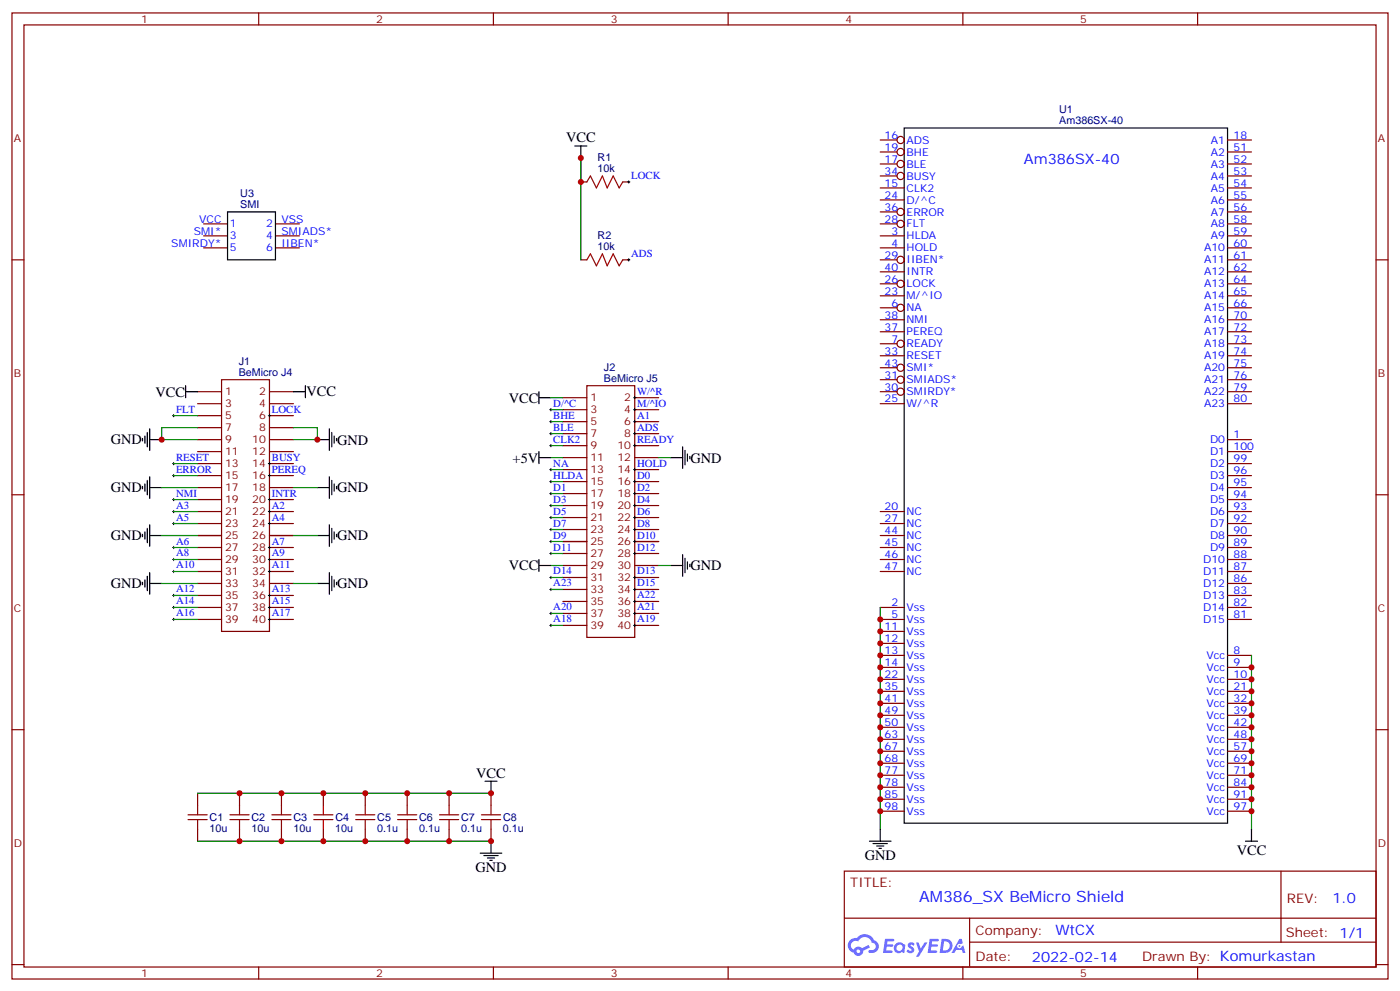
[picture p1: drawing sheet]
<svg xmlns="http://www.w3.org/2000/svg" width="412mm" height="292mm" viewBox="0 0 412 292" stroke-linecap="round" stroke-linejoin="round" font-family="sans-serif">
<g fill="none" stroke="#870000" stroke-width=".35">
<path d="M3.5 3.8h405.4v284.3h-405.4zM7.1 7.3h398.2v277.3h-398.2zM76.2 3.8v3.5M145.3 3.8v3.5M214.5 3.8v3.5M283.6 3.8v3.5M352.8 3.8v3.5M3.5 76.5h3.6M405.3 76.5h3.6M3.5 145.6h3.6M405.3 145.6h3.6M3.5 214.8h3.6"/>
<path d="M405.3 214.8h3.6M248.7 256.4h156.6v28.2h-156.6zM377.3 256.4v20.9M248.7 270.2h156.5M285.6 277.3h119.6M285.6 270.2v14.2M3.5 283.9h3.6M76.2 284.6v3.5M145.3 284.6v3.5M214.5 284.6v3.5M283.6 284.6v3.5M352.8 284.6v3.5"/>
<path d="M405.3 283.9h3.6"/>
</g>
<g fill="#5487ff">
<path d="M267.7 277.6a1.22 1.22 0 0 1 1.7 .2l-.4 .6a.47 .47 0 0 0-.3-.4 .47 .47 0 0 0-.5 .2l.1 .2a1.14 1.14 0 0 1 .8 1.8 1.14 1.14 0 0 1-1.9 0l-.2-.2 .5-.6 .7 .5a.29 .29 0 0 0 .3-.3 .29 .29 0 0 0-.2-.3 1.04 1.04 0 0 1-.6-1.7z"/>
<path d="M260.7 276.3h2.4l.3 .2-.2 .5-1.8 .1-.1 .8h1.5l.3 .4-.3 .4h-1.6l-.2 1.1h1.7l.2 .3-.2 .3-2.6 .1z"/>
<path d="M273.8 276.3h2.4l.3 .2-.1 .5-1.8 .1-.2 .8h1.6l.3 .4-.4 .4h-1.6l-.1 1.1h1.7l.2 .3-.2 .3-2.6 .1z"/>
<path d="M282.6 276.3h.7l.3 1.3-.6 .3a.69 .69 0 0 0-1 .3 .69 .69 0 0 0 .4 .9 .69 .69 0 0 0 .9-.6l.5-.2 .6 2.2h-.8l-.2-.9h-1.8l-.5 .9h-.8z"/>
<path d="M269.8 277.4h.8l.6 1.8 1.1-1.8h.9l-2.6 4.2h-.8l.9-1.5z"/>
<path d="M277.4 276.3l-.6 4.2h1.3a2.11 2.11 0 0 0 2.5-2.1 2.11 2.11 0 0 0-2.5-2.1zM278.1 277.1a1.39 1.39 0 0 1 1.7 1.4 1.39 1.39 0 0 1-1.8 1.3h-.3z"/>
<path d="M263.7 277.9a1.54 1.54 0 0 0-.1 2.2 1.54 1.54 0 0 0 2.2 .1l.6 .3 .3-2.3-.2-.3h-.4a1.49 1.49 0 0 0-2.4 0zM264 278.9a.94 .94 0 0 1 1.8 0 .94 .94 0 0 1-1.8 0z"/>
<path d="M250.4 276.7a2.18 2.18 0 0 0 1.1 3.7 1.44 1.44 0 0 0 1.6 .9 1.44 1.44 0 0 0 1.2-1.4l2-1.1-.5-.7-1.9 1a1.47 1.47 0 0 0-2.4 .4 1.39 1.39 0 0 1-.7-1.9 1.39 1.39 0 0 1 2-.5 2.12 2.12 0 0 1 2.2-1.3 2.12 2.12 0 0 1 1.9 1.7 1.14 1.14 0 0 1 1.1 1.4 1.14 1.14 0 0 1-1.7 .7 .43 .43 0 0 0-.5 .4 .43 .43 0 0 0 .4 .5 1.98 1.98 0 0 0 2.5-1.2 1.98 1.98 0 0 0-1.2-2.6 3.1 3.1 0 0 0-5.3-.6l-.9 .1zM252.3 280a.55 .55 0 0 1 1.1 0 .55 .55 0 0 1-1.1 0z"/>
<circle cx="282.6" cy="278.4" r=".26"/>
</g>
<path d="M266.3 37.7h95.3v204.6h-95.3z" fill="none" stroke="#000" stroke-width=".35"/>
<g fill="none" stroke="#870000" stroke-width=".35">
<path d="M259.3 41.2h4.9M259.3 44.7h4.9M259.3 48.3h4.9M259.3 51.8h4.9M259.3 55.3h7M259.3 58.8h7M361.6 41.2h7.1M361.6 44.7h7.1M361.6 48.3h7.1M361.6 51.8h7.1M361.6 55.3h7.1M361.6 58.8h7.1"/>
<path d="M259.3 62.4h4.9M259.3 65.9h4.9M259.3 69.4h7M259.3 73h7M259.3 76.5h4.9M361.6 62.4h7.1M361.6 65.9h7.1M361.6 69.4h7.1M361.6 73h7.1M361.6 76.5h7.1M259.3 80h7M259.3 83.5h4.9"/>
<path d="M259.3 87.1h7M259.3 90.6h4.9M259.3 94.1h7M259.3 97.6h7M361.6 80h7.1M361.6 83.5h7.1M361.6 87.1h7.1M361.6 90.6h7.1M361.6 94.1h7.1M361.6 97.6h7.1M259.3 101.2h4.9M259.3 104.7h7"/>
<path d="M259.3 108.2h4.9M259.3 111.8h4.9M259.3 115.3h4.9M259.3 118.8h7M361.6 101.2h7.1M361.6 104.7h7.1M361.6 108.2h7.1M361.6 111.8h7.1M361.6 115.3h7.1M361.6 118.8h7.1M361.6 129.4h7.1M361.6 132.9h7.1"/>
<path d="M361.6 136.5h7.1M361.6 140h7.1M259.3 150.6h7M259.3 154.1h7M259.3 157.6h7M361.6 143.5h7.1M361.6 147h7.1M361.6 150.6h7.1M361.6 154.1h7.1M361.6 157.6h7.1M259.3 161.1h7M259.3 164.7h7"/>
<path d="M259.3 168.2h7M259.3 178.8h7M361.6 161.1h7.1M361.6 164.7h7.1M361.6 168.2h7.1M361.6 171.7h7.1M361.6 175.3h7.1M361.6 178.8h7.1M259.3 182.3h7M259.3 192.9h7M259.3 196.4h7M259.3 200h7"/>
<path d="M259.3 185.8h7M259.3 189.4h7M361.6 182.3h7.1M361.6 192.9h7.1M361.6 196.4h7.1M361.6 200h7.1M259.3 203.5h7M259.3 207h7M259.3 210.5h7M259.3 214.1h7M259.3 217.6h7M361.6 203.5h7.1"/>
<path d="M361.6 207h7.1M361.6 210.5h7.1M361.6 214.1h7.1M361.6 217.6h7.1M259.3 221.1h7M259.3 224.6h7M259.3 228.2h7M259.3 231.7h7M259.3 235.2h7M259.3 238.8h7M361.6 221.1h7.1M361.6 224.6h7.1"/>
<path d="M361.6 228.2h7.1M361.6 231.7h7.1M361.6 235.2h7.1M361.6 238.8h7.1"/>
<circle cx="265.3" cy="48.3" r="1.06"/>
<circle cx="265.3" cy="41.2" r="1.06"/>
<circle cx="265.3" cy="44.7" r="1.06"/>
<circle cx="265.3" cy="51.8" r="1.06"/>
<circle cx="265.3" cy="76.5" r="1.06"/>
<circle cx="265.3" cy="65.9" r="1.06"/>
<circle cx="265.3" cy="62.4" r="1.06"/>
<circle cx="265.3" cy="83.5" r="1.06"/>
<circle cx="265.3" cy="90.6" r="1.06"/>
<circle cx="265.3" cy="115.3" r="1.06"/>
<circle cx="265.3" cy="111.8" r="1.06"/>
<circle cx="265.3" cy="108.2" r="1.06"/>
<circle cx="265.3" cy="101.2" r="1.06"/>
</g>
<path d="M65.3 111.8h14.1v74h-14.1z" fill="#fff" stroke="#800000" stroke-width=".35"/>
<g fill="none" stroke="#800000" stroke-width=".35">
<path d="M58.2 115.3h7.1M58.2 118.8h7.1M79.4 115.3h7M79.4 118.8h7M58.2 122.3h7.1M58.2 125.9h7.1M58.2 129.4h7.1M58.2 132.9h7.1M58.2 136.5h7.1M58.2 140h7.1M79.4 122.3h7M79.4 125.9h7"/>
<path d="M79.4 129.4h7M79.4 132.9h7M79.4 136.5h7M79.4 140h7M58.2 143.5h7.1M58.2 147h7.1M58.2 150.6h7.1M58.2 154.1h7.1M58.2 157.6h7.1M79.4 143.5h7M79.4 147h7M79.4 150.6h7"/>
<path d="M79.4 154.1h7M79.4 157.6h7M58.2 161.1h7.1M58.2 164.7h7.1M58.2 168.2h7.1M58.2 171.7h7.1M58.2 175.3h7.1M58.2 178.8h7.1M79.4 161.1h7M79.4 164.7h7M79.4 168.2h7M79.4 171.7h7"/>
<path d="M79.4 175.3h7M79.4 178.8h7M58.2 182.3h7.1M79.4 182.3h7"/>
</g>
<path d="M58.2 157.6h7.1M79.4 157.6h7" fill="none" stroke="#000" stroke-width=".35"/>
<path d="M172.9 113.5h14.1v74.1h-14.1z" fill="#fff" stroke="#800000" stroke-width=".35"/>
<g fill="none" stroke="#800000" stroke-width=".35">
<path d="M165.8 117.1h7.1M187 117.1h7M165.8 120.6h7.1M165.8 124.1h7.1M165.8 127.6h7.1M165.8 131.2h7.1M165.8 134.7h7.1M165.8 138.2h7.1M187 120.6h7M187 124.1h7M187 127.6h7M187 131.2h7"/>
<path d="M187 134.7h7M187 138.2h7M165.8 141.7h7.1M165.8 145.3h7.1M165.8 148.8h7.1M165.8 152.3h7.1M165.8 155.9h7.1M165.8 159.4h7.1M187 141.7h7M187 145.3h7M187 148.8h7M187 152.3h7"/>
<path d="M187 155.9h7M187 159.4h7M165.8 162.9h7.1M165.8 166.4h7.1M165.8 170h7.1M165.8 173.5h7.1M165.8 177h7.1M187 162.9h7M187 166.4h7M187 170h7M187 173.5h7M187 177h7"/>
<path d="M165.8 180.6h7.1M165.8 184.1h7.1M187 180.6h7M187 184.1h7"/>
</g>
<g fill="none" stroke="#000" stroke-width=".35">
<path d="M169.3 43h3.6M171.1 43v3.5M67 62.4h14.1v14.1h-14.1zM54.7 115.3h3.5M54.7 113.5v3.6M86.4 115.3h3.6M90 113.5v3.6M158.7 115.3v3.5M158.7 117.1h3.6M42 129v.8M42.7 128.3v2.2M43.4 127.3v4.2"/>
<path d="M44.1 129.4h3.5M44.1 126.2v6.4M93.5 129.4h3.5M97 126.2v6.4M97.7 127.3v4.2M98.4 128.3v2.2M99.1 129v.8M158.7 134.7h3.6M158.7 132.9v3.6M197.6 134.7h3.5M201.1 131.5v6.4M201.8 132.6v4.2"/>
<path d="M202.5 133.6v2.1M203.2 134.3v.7M42 143.2v.7M42 157.3v.7M42.7 142.5v2.1M42.7 156.6v2.1M43.4 141.4v4.2M43.4 155.5v4.2M44.1 143.5h3.5M44.1 157.6h3.5M44.1 140.3v6.4M44.1 154.4v6.4"/>
<path d="M93.5 143.5h3.5M93.5 157.6h3.5M97 140.3v6.4M97 154.4v6.4M97.7 141.4v4.2M97.7 155.5v4.2M98.4 142.5v2.1M98.4 156.6v2.1M99.1 143.2v.7M99.1 157.3v.7M165.8 159.4h7.1M187 159.4h7"/>
<path d="M42 171.4v.7M42.7 170.7v2.1M43.4 169.6v4.2M44.1 171.7h3.5M44.1 168.6v6.3M93.5 171.7h3.5M97 168.6v6.3M97.7 169.6v4.2M98.4 170.7v2.1M99.1 171.4v.7M158.7 164.7v3.5M158.7 166.4h3.6"/>
<path d="M197.6 166.4h3.5M201.1 163.3v6.3M201.8 164.3v4.3M202.5 165.4v2.1M203.2 166.1v.7M142.9 229.9h3.5M144.6 229.9v3.6M141.5 251.1h6.3M142.5 251.8h4.3M143.6 252.5h2.1M144.3 253.2h.7M144.6 247.6v3.5"/>
<path d="M256.1 247.6h6.4M257.2 248.3h4.2M258.2 249h2.1M258.9 249.7h.7M259.3 244.1v3.5M366.9 247.6h3.5M368.7 244.1v3.5"/>
</g>
<g fill="none" stroke="#000" stroke-width=".29">
<path d="M184.9 53.6h.7M185.2 53.2v.7M184.9 76.5h.7M185.2 76.1v.7M186.6 117.1h.7M187 116.7v.7M50.8 136.5h.7M50.8 122.3h.7M50.8 140h.7M51.2 122v.7M51.2 136.1v.7M51.2 139.6v.7"/>
<path d="M79 136.5h.7M79 122.3h.7M79 140h.7M79.4 122v.7M79.4 136.1v.7M79.4 139.6v.7M161.9 120.6h.7M161.9 124.1h.7M161.9 127.6h.7M161.9 131.2h.7M161.9 138.2h.7M162.3 120.2v.7"/>
<path d="M162.3 123.8v.7M162.3 127.3v.7M162.3 130.8v.7M162.3 137.9v.7M186.6 120.6h.7M186.6 124.1h.7M186.6 127.6h.7M186.6 131.2h.7M186.6 138.2h.7M187 120.2v.7M187 123.8v.7M187 127.3v.7"/>
<path d="M187 130.8v.7M187 137.9v.7M50.8 147h.7M50.8 150.6h.7M50.8 154.1h.7M51.2 146.7v.7M51.2 150.2v.7M51.2 153.7v.7M79 147h.7M79 150.6h.7M79 154.1h.7M79.4 146.7v.7"/>
<path d="M79.4 150.2v.7M79.4 153.7v.7M161.9 141.7h.7M161.9 145.3h.7M161.9 148.8h.7M161.9 152.3h.7M161.9 155.9h.7M161.9 159.4h.7M162.3 141.4v.7M162.3 144.9v.7M162.3 148.4v.8M162.3 152v.7"/>
<path d="M162.3 155.5v.7M162.3 159v.7M186.6 141.7h.7M186.6 145.3h.7M186.6 148.8h.7M186.6 152.3h.7M186.6 155.9h.7M186.6 159.4h.7M187 141.4v.7M187 144.9v.7M187 148.4v.8M187 152v.7"/>
<path d="M187 155.5v.7M187 159v.7M50.8 161.1h.7M50.8 164.7h.7M50.8 168.2h.7M50.8 175.3h.7M50.8 178.8h.7M51.2 160.8v.7M51.2 164.3v.7M51.2 167.9v.7M51.2 174.9v.7M51.2 178.4v.7"/>
<path d="M79 161.1h.7M79 164.7h.7M79 168.2h.7M79 175.3h.7M79 178.8h.7M79.4 160.8v.7M79.4 164.3v.7M79.4 167.9v.7M79.4 174.9v.7M79.4 178.4v.7M161.9 162.9h.7M161.9 170h.7"/>
<path d="M161.9 173.5h.7M162.3 162.6v.7M162.3 169.6v.7M162.3 173.1v.7M186.6 162.9h.7M186.6 170h.7M186.6 173.5h.7M186.6 177h.7M187 162.6v.7M187 169.6v.7M187 173.1v.7M187 176.7v.7"/>
<path d="M50.8 182.3h.7M51.2 182v.7M79 182.3h.7M79.4 182v.7M161.9 180.6h.7M161.9 184.1h.7M162.3 180.2v.7M162.3 183.7v.7M186.6 180.6h.7M186.6 184.1h.7M187 180.2v.7M187 183.7v.7"/>
</g>
<g fill="none" stroke="#008700" stroke-width=".35">
<path d="M171.1 46.5v30M162.3 117.1h3.5M51.2 122.3h7M51.2 136.5h7M51.2 140h7M58.2 125.9h-10.6v3.5h10.6M86.4 125.9h7.1v3.5h-7.1M162.3 134.7h3.5M162.3 120.6h3.5M162.3 124.1h3.5M162.3 127.6h3.5M162.3 131.2h3.5"/>
<path d="M162.3 138.2h3.5M194 134.7h3.6M47.6 157.6h10.6M47.6 143.5h10.6M51.2 147h7M51.2 150.6h7M51.2 154.1h7M86.4 157.6h7.1M86.4 143.5h7.1M162.3 141.7h3.5M162.3 145.3h3.5M162.3 148.8h3.5"/>
<path d="M162.3 152.3h3.5M162.3 155.9h3.5M162.3 159.4h3.5M47.6 171.7h10.6M51.2 161.1h7M51.2 164.7h7M51.2 168.2h7M51.2 175.3h7M51.2 178.8h7M86.4 171.7h7.1M162.3 166.4h3.5M162.3 162.9h3.5"/>
<path d="M162.3 170h3.5M162.3 173.5h3.5M194 166.4h3.6M259.3 178.8v65.3M51.2 182.3h7M162.3 180.6h3.5M162.3 184.1h3.5M368.7 192.9v51.2M58.2 233.5h86.4M58.2 247.6h86.4"/>
</g>
<g fill="none" stroke="#a10000" stroke-width=".35">
<path d="M172.9 53.6l1-1.8 1.8 3.5 1.7-3.5 1.5 3.5 1.7-3.5 1.8 3.5 1-1.7M172.9 76.5l1-1.8 1.8 3.5 1.7-3.5 1.5 3.5 1.7-3.5 1.8 3.5 1-1.7M55.4 239.8h5.6M58.2 237v2.8M67.7 239.8h5.7M70.6 237v2.8M80.1 239.8h5.6M82.9 237v2.8M92.4 239.8h5.7M95.2 237v2.8M104.8 239.8h5.6M107.6 237v2.8"/>
<path d="M117.1 239.8h5.7M119.9 237v2.8M129.5 239.8h5.6M132.3 237v2.8M141.8 239.8h5.7M144.6 237v2.8M55.4 241.2h5.6M58.2 241.2v2.9M67.7 241.2h5.7M70.6 241.2v2.9M80.1 241.2h5.6M82.9 241.2v2.9"/>
<path d="M92.4 241.2h5.7M95.2 241.2v2.9M104.8 241.2h5.6M107.6 241.2v2.9M117.1 241.2h5.7M119.9 241.2v2.9M129.5 241.2h5.6M132.3 241.2v2.9M141.8 241.2h5.7M144.6 241.2v2.9"/>
</g>
<g fill="none" stroke="#870000" stroke-width=".35">
<path d="M171.1 53.6h1.8M183.4 53.6h1.8M60 65.9h7M60 69.4h7M60 73h7M81.1 65.9h7.1M81.1 69.4h7.1M81.1 73h7.1M171.1 76.5h1.8M183.4 76.5h1.8M58.2 233.5v3.5M70.6 233.5v3.5"/>
<path d="M82.9 233.5v3.5M95.2 233.5v3.5M107.6 233.5v3.5M119.9 233.5v3.5M132.3 233.5v3.5M144.6 233.5v3.5M58.2 244.1v3.5M70.6 244.1v3.5M82.9 244.1v3.5M95.2 244.1v3.5M107.6 244.1v3.5M119.9 244.1v3.5"/>
<path d="M132.3 244.1v3.5M144.6 244.1v3.5"/>
</g>
<g fill="#c00">
<circle cx="47.6" cy="129.4" r=".88"/>
<circle cx="93.5" cy="129.4" r=".88"/>
<circle cx="259.3" cy="182.3" r=".88"/>
<circle cx="259.3" cy="185.8" r=".88"/>
<circle cx="259.3" cy="189.4" r=".88"/>
<circle cx="259.3" cy="192.9" r=".88"/>
<circle cx="259.3" cy="196.4" r=".88"/>
<circle cx="259.3" cy="200" r=".88"/>
<circle cx="259.3" cy="203.5" r=".88"/>
<circle cx="259.3" cy="207" r=".88"/>
<circle cx="259.3" cy="210.5" r=".88"/>
<circle cx="259.3" cy="214.1" r=".88"/>
<circle cx="259.3" cy="217.6" r=".88"/>
<circle cx="259.3" cy="221.1" r=".88"/>
<circle cx="259.3" cy="224.6" r=".88"/>
<circle cx="259.3" cy="228.2" r=".88"/>
<circle cx="259.3" cy="231.7" r=".88"/>
<circle cx="259.3" cy="235.2" r=".88"/>
<circle cx="259.3" cy="238.8" r=".88"/>
<circle cx="368.7" cy="196.4" r=".88"/>
<circle cx="368.7" cy="200" r=".88"/>
<circle cx="368.7" cy="203.5" r=".88"/>
<circle cx="368.7" cy="207" r=".88"/>
<circle cx="368.7" cy="210.5" r=".88"/>
<circle cx="368.7" cy="214.1" r=".88"/>
<circle cx="368.7" cy="217.6" r=".88"/>
<circle cx="368.7" cy="221.1" r=".88"/>
<circle cx="368.7" cy="224.6" r=".88"/>
<circle cx="368.7" cy="228.2" r=".88"/>
<circle cx="368.7" cy="231.7" r=".88"/>
<circle cx="368.7" cy="235.2" r=".88"/>
<circle cx="368.7" cy="238.8" r=".88"/>
<circle cx="70.6" cy="233.5" r=".88"/>
<circle cx="82.9" cy="233.5" r=".88"/>
<circle cx="95.3" cy="233.5" r=".88"/>
<circle cx="107.6" cy="233.5" r=".88"/>
<circle cx="119.9" cy="233.5" r=".88"/>
<circle cx="132.3" cy="233.5" r=".88"/>
<circle cx="70.6" cy="247.6" r=".88"/>
<circle cx="82.9" cy="247.6" r=".88"/>
<circle cx="95.3" cy="247.6" r=".88"/>
<circle cx="107.6" cy="247.6" r=".88"/>
<circle cx="119.9" cy="247.6" r=".88"/>
<circle cx="132.3" cy="247.6" r=".88"/>
<circle cx="144.6" cy="233.5" r=".88"/>
<circle cx="144.6" cy="247.6" r=".88"/>
<circle cx="171.1" cy="53.6" r=".88"/>
<circle cx="171.1" cy="46.5" r=".88"/>
</g>
<text font-size="4.6" fill="#00f" x="270.8" y="265.4">AM386_SX BeMicro Shield</text>
<g font-size="4.2">
<text x="166.7" y="41.9">VCC</text>
<text x="45.8" y="116.7">VCC</text>
<text x="90.3" y="116.7">VCC</text>
<text x="149.9" y="118.5">VCC</text>
<text x="32.6" y="130.8">GND</text>
<text x="99.3" y="130.8">GND</text>
<text x="151" y="136.1">+5V</text>
<text x="203.4" y="136.1">GND</text>
<text x="32.6" y="144.9">GND</text>
<text x="99.3" y="145">GND</text>
<text x="32.6" y="159">GND</text>
<text x="99.3" y="159.1">GND</text>
<text x="149.9" y="167.9">VCC</text>
<text x="203.4" y="167.9">GND</text>
<text x="32.6" y="173.1">GND</text>
<text x="99.3" y="173.2">GND</text>
<text x="140.3" y="228.8">VCC</text>
<text x="364.3" y="251.5">VCC</text>
<text x="140.1" y="256.8">GND</text>
<text x="254.7" y="253.2">GND</text>
</g>
<g font-size="4.2" fill="#00f">
<text x="301.6" y="48.3">Am386SX-40</text>
<text x="392.5" y="265.7">1.0</text>
<text x="310.9" y="275.2">WtCX</text>
<text x="304" y="283">2022-02-14</text>
</g>
<g font-size="3.9" fill="#800">
<text x="250.5" y="261">TITLE:</text>
<text x="379.1" y="265.7">REV:</text>
<text x="287.4" y="275.2">Company:</text>
<text x="378.7" y="275.8">Sheet: 1/1</text>
<text x="287.4" y="282.9">Date:</text>
<text x="336.4" y="282.9">Drawn By: Komurkastan</text>
</g>
<g font-size="3.2" fill="#800">
<text x="41.6" y="6.8">1</text>
<text x="110.8" y="6.8">2</text>
<text x="179.9" y="6.8">3</text>
<text x="249.1" y="6.8">4</text>
<text x="318.2" y="6.8">5</text>
<text x="4.1" y="41.9">A</text>
<text x="405.9" y="41.9">A</text>
<text x="4.1" y="111.1">B</text>
<text x="405.9" y="111.1">B</text>
<text x="4.1" y="180.2">C</text>
<text x="405.9" y="180.2">C</text>
<text x="4.1" y="249.3">D</text>
<text x="405.9" y="249.3">D</text>
<text x="41.6" y="287.6">1</text>
<text x="110.8" y="287.6">2</text>
<text x="179.9" y="287.6">3</text>
<text x="249.1" y="287.6">4</text>
<text x="318.2" y="287.6">5</text>
</g>
<g font-size="3.2" fill="#000080">
<text x="312" y="33.3">U1</text>
<text x="312" y="36.5">Am386SX-40</text>
<text x="176.1" y="47.5">R1</text>
<text x="176" y="50.7">10k</text>
<text x="70.8" y="58">U3</text>
<text x="70.8" y="61.2">SMI</text>
<text x="176.1" y="70.4">R2</text>
<text x="176" y="73.7">10k</text>
<text x="70.3" y="107.5">J1</text>
<text x="70.3" y="110.7">BeMicro J4</text>
<text x="177.9" y="112.5">BeMicro J5</text>
<text x="177.9" y="109.2">J2</text>
<text x="61.7" y="244.9">10u</text>
<text x="61.7" y="241.7">C1</text>
<text x="74.1" y="244.9">10u</text>
<text x="74.1" y="241.7">C2</text>
<text x="86.4" y="244.9">10u</text>
<text x="86.4" y="241.7">C3</text>
<text x="98.8" y="244.9">10u</text>
<text x="98.8" y="241.7">C4</text>
<text x="111.1" y="244.9">0.1u</text>
<text x="111.1" y="241.7">C5</text>
<text x="123.5" y="244.9">0.1u</text>
<text x="123.5" y="241.7">C6</text>
<text x="135.8" y="244.9">0.1u</text>
<text x="135.8" y="241.7">C7</text>
<text x="148.2" y="244.9">0.1u</text>
<text x="148.2" y="241.7">C8</text>
</g>
<g font-size="3.2" fill="#00f">
<text x="260.6" y="40.9">16</text>
<text x="363.4" y="40.9">18</text>
<text x="260.6" y="44.4">19</text>
<text x="260.6" y="47.9">17</text>
<text x="267.1" y="42.3">ADS</text>
<text x="267.1" y="45.8">BHE</text>
<text x="356.7" y="42.3">A1</text>
<text x="356.7" y="45.8">A2</text>
<text x="363.4" y="44.4">51</text>
<text x="363.4" y="47.9">52</text>
<text x="185.9" y="52.7">LOCK</text>
<text x="260.6" y="51.4">34</text>
<text x="267.1" y="49.3">BLE</text>
<text x="267.1" y="52.8">BUSY</text>
<text x="356.7" y="49.3">A3</text>
<text x="356.7" y="52.8">A4</text>
<text x="363.4" y="51.4">53</text>
<text x="260.6" y="55">15</text>
<text x="260.6" y="58.5">24</text>
<text x="267.1" y="56.4">CLK2</text>
<text x="267.1" y="59.9">D/^C</text>
<text x="356.7" y="56.4">A5</text>
<text x="356.7" y="59.9">A6</text>
<text x="363.4" y="55">54</text>
<text x="363.4" y="58.5">55</text>
<text x="58.7" y="65.5">VCC</text>
<text x="82.9" y="65.5">VSS</text>
<text x="260.6" y="62">36</text>
<text x="260.6" y="65.5">28</text>
<text x="267.1" y="63.4">ERROR</text>
<text x="356.7" y="63.4">A7</text>
<text x="363.4" y="62">56</text>
<text x="363.4" y="65.5">58</text>
<text x="57.1" y="69.1">SMI*</text>
<text x="67.7" y="67">1</text>
<text x="67.7" y="70.5">3</text>
<text x="78.4" y="67">2</text>
<text x="78.4" y="70.5">4</text>
<text x="82.9" y="69.1">SMIADS*</text>
<text x="262.6" y="69.1">3</text>
<text x="267.1" y="67">FLT</text>
<text x="267.1" y="70.5">HLDA</text>
<text x="356.7" y="67">A8</text>
<text x="356.7" y="70.5">A9</text>
<text x="363.4" y="69.1">59</text>
<text x="50.5" y="72.6">SMIRDY*</text>
<text x="67.7" y="74">5</text>
<text x="78.4" y="74">6</text>
<text x="82.9" y="72.6">IIBEN*</text>
<text x="185.9" y="75.6">ADS</text>
<text x="260.6" y="76.1">29</text>
<text x="262.6" y="72.6">4</text>
<text x="267.1" y="74">HOLD</text>
<text x="267.1" y="77.5">IIBEN*</text>
<text x="354.7" y="74">A10</text>
<text x="354.7" y="77.5">A11</text>
<text x="363.4" y="72.6">60</text>
<text x="363.4" y="76.1">61</text>
<text x="260.6" y="79.7">40</text>
<text x="260.6" y="83.2">26</text>
<text x="267.1" y="81.1">INTR</text>
<text x="354.7" y="81.1">A12</text>
<text x="363.4" y="79.7">62</text>
<text x="363.4" y="83.2">64</text>
<text x="260.6" y="86.7">23</text>
<text x="267.1" y="84.6">LOCK</text>
<text x="267.1" y="88.1">M/^IO</text>
<text x="354.7" y="84.6">A13</text>
<text x="354.7" y="88.1">A14</text>
<text x="363.4" y="86.7">65</text>
<text x="260.6" y="93.8">38</text>
<text x="262.6" y="90.2">6</text>
<text x="267.1" y="91.7">NA</text>
<text x="267.1" y="95.2">NMI</text>
<text x="354.7" y="91.7">A15</text>
<text x="354.7" y="95.2">A16</text>
<text x="363.4" y="90.2">66</text>
<text x="363.4" y="93.8">70</text>
<text x="260.6" y="97.3">37</text>
<text x="262.6" y="100.8">7</text>
<text x="267.1" y="98.7">PEREQ</text>
<text x="354.7" y="98.7">A17</text>
<text x="363.4" y="97.3">72</text>
<text x="363.4" y="100.8">73</text>
<text x="260.6" y="104.4">33</text>
<text x="260.6" y="107.9">43</text>
<text x="267.1" y="102.2">READY</text>
<text x="267.1" y="105.8">RESET</text>
<text x="354.7" y="102.2">A18</text>
<text x="354.7" y="105.8">A19</text>
<text x="363.4" y="104.4">74</text>
<text x="363.4" y="107.9">75</text>
<text x="260.6" y="111.4">31</text>
<text x="267.1" y="109.3">SMI*</text>
<text x="267.1" y="112.8">SMIADS*</text>
<text x="354.7" y="109.3">A20</text>
<text x="354.7" y="112.8">A21</text>
<text x="363.4" y="111.4">76</text>
<text x="163" y="119.7">D/^C</text>
<text x="187.7" y="116.2">W/^R</text>
<text x="187.7" y="119.7">M/^IO</text>
<text x="260.6" y="114.9">30</text>
<text x="260.6" y="118.5">25</text>
<text x="267.1" y="116.3">SMIRDY*</text>
<text x="267.1" y="119.9">W/^R</text>
<text x="354.7" y="116.3">A22</text>
<text x="354.7" y="119.9">A23</text>
<text x="363.4" y="114.9">79</text>
<text x="363.4" y="118.5">80</text>
<text x="51.9" y="121.5">FLT</text>
<text x="80.1" y="121.5">LOCK</text>
<text x="163" y="123.2">BHE</text>
<text x="187.7" y="123.2">A1</text>
<text x="163" y="126.7">BLE</text>
<text x="163" y="130.3">CLK2</text>
<text x="187.7" y="126.7">ADS</text>
<text x="187.7" y="130.3">READY</text>
<text x="356.4" y="130.5">D0</text>
<text x="363.4" y="129">1</text>
<text x="51.9" y="135.6">RESET</text>
<text x="80.1" y="135.6">BUSY</text>
<text x="163" y="137.3">NA</text>
<text x="187.7" y="137.3">HOLD</text>
<text x="356.4" y="134">D1</text>
<text x="356.4" y="137.5">D2</text>
<text x="363.4" y="132.6">100</text>
<text x="363.4" y="136.1">99</text>
<text x="51.9" y="139.1">ERROR</text>
<text x="80.1" y="139.1">PEREQ</text>
<text x="163" y="140.9">HLDA</text>
<text x="187.7" y="140.9">D0</text>
<text x="356.4" y="141">D3</text>
<text x="363.4" y="139.6">96</text>
<text x="363.4" y="143.2">95</text>
<text x="51.9" y="146.2">NMI</text>
<text x="51.9" y="149.7">A3</text>
<text x="80.1" y="146.2">INTR</text>
<text x="80.1" y="149.7">A2</text>
<text x="163" y="144.4">D1</text>
<text x="163" y="147.9">D3</text>
<text x="187.7" y="144.4">D2</text>
<text x="187.7" y="147.9">D4</text>
<text x="356.4" y="144.6">D4</text>
<text x="356.4" y="148.1">D5</text>
<text x="363.4" y="146.7">94</text>
<text x="51.9" y="153.2">A5</text>
<text x="80.1" y="153.2">A4</text>
<text x="163" y="151.4">D5</text>
<text x="163" y="155">D7</text>
<text x="187.7" y="151.4">D6</text>
<text x="187.7" y="155">D8</text>
<text x="260.6" y="150.2">20</text>
<text x="260.6" y="153.7">27</text>
<text x="267.1" y="151.6">NC</text>
<text x="267.1" y="155.2">NC</text>
<text x="356.4" y="151.6">D6</text>
<text x="356.4" y="155.2">D7</text>
<text x="363.4" y="150.2">93</text>
<text x="363.4" y="153.7">92</text>
<text x="51.9" y="160.3">A6</text>
<text x="80.1" y="160.3">A7</text>
<text x="163" y="158.5">D9</text>
<text x="187.7" y="158.5">D10</text>
<text x="260.6" y="157.3">44</text>
<text x="260.6" y="160.8">45</text>
<text x="267.1" y="158.7">NC</text>
<text x="356.4" y="158.7">D8</text>
<text x="363.4" y="157.3">90</text>
<text x="363.4" y="160.8">89</text>
<text x="51.9" y="163.8">A8</text>
<text x="51.9" y="167.3">A10</text>
<text x="80.1" y="163.8">A9</text>
<text x="80.1" y="167.3">A11</text>
<text x="163" y="162">D11</text>
<text x="187.7" y="162">D12</text>
<text x="260.6" y="164.3">46</text>
<text x="260.6" y="167.9">47</text>
<text x="267.1" y="162.2">NC</text>
<text x="267.1" y="165.7">NC</text>
<text x="354.4" y="165.7">D10</text>
<text x="356.4" y="162.2">D9</text>
<text x="363.4" y="164.3">88</text>
<text x="363.4" y="167.9">87</text>
<text x="163" y="169.1">D14</text>
<text x="163" y="172.6">A23</text>
<text x="187.7" y="169.1">D13</text>
<text x="187.7" y="172.6">D15</text>
<text x="267.1" y="169.3">NC</text>
<text x="354.4" y="169.3">D11</text>
<text x="354.4" y="172.8">D12</text>
<text x="363.4" y="171.4">86</text>
<text x="51.9" y="174.4">A12</text>
<text x="51.9" y="177.9">A14</text>
<text x="80.1" y="174.4">A13</text>
<text x="80.1" y="177.9">A15</text>
<text x="163" y="179.7">A20</text>
<text x="187.7" y="176.1">A22</text>
<text x="187.7" y="179.7">A21</text>
<text x="262.6" y="178.4">2</text>
<text x="267.1" y="179.8">Vss</text>
<text x="354.4" y="176.3">D13</text>
<text x="354.4" y="179.8">D14</text>
<text x="363.4" y="174.9">83</text>
<text x="363.4" y="178.4">82</text>
<text x="51.9" y="181.4">A16</text>
<text x="80.1" y="181.4">A17</text>
<text x="163" y="183.2">A18</text>
<text x="187.7" y="183.2">A19</text>
<text x="260.6" y="185.5">11</text>
<text x="262.6" y="182">5</text>
<text x="267.1" y="183.4">Vss</text>
<text x="354.4" y="183.4">D15</text>
<text x="363.4" y="182">81</text>
<text x="260.6" y="189">12</text>
<text x="267.1" y="186.9">Vss</text>
<text x="267.1" y="190.4">Vss</text>
<text x="260.6" y="192.5">13</text>
<text x="260.6" y="196.1">14</text>
<text x="267.1" y="194">Vss</text>
<text x="267.1" y="197.5">Vss</text>
<text x="355.4" y="194">Vcc</text>
<text x="355.4" y="197.5">Vcc</text>
<text x="363.4" y="192.5">8</text>
<text x="363.4" y="196.1">9</text>
<text x="260.6" y="199.6">22</text>
<text x="260.6" y="203.1">35</text>
<text x="267.1" y="201">Vss</text>
<text x="355.4" y="201">Vcc</text>
<text x="363.4" y="199.6">10</text>
<text x="363.4" y="203.1">21</text>
<text x="260.6" y="206.7">41</text>
<text x="267.1" y="204.5">Vss</text>
<text x="267.1" y="208.1">Vss</text>
<text x="355.4" y="204.5">Vcc</text>
<text x="355.4" y="208.1">Vcc</text>
<text x="363.4" y="206.7">32</text>
<text x="260.6" y="210.2">49</text>
<text x="260.6" y="213.7">50</text>
<text x="267.1" y="211.6">Vss</text>
<text x="267.1" y="215.1">Vss</text>
<text x="355.4" y="211.6">Vcc</text>
<text x="355.4" y="215.1">Vcc</text>
<text x="363.4" y="210.2">39</text>
<text x="363.4" y="213.7">42</text>
<text x="260.6" y="217.2">63</text>
<text x="260.6" y="220.8">67</text>
<text x="267.1" y="218.7">Vss</text>
<text x="355.4" y="218.7">Vcc</text>
<text x="363.4" y="217.2">48</text>
<text x="363.4" y="220.8">57</text>
<text x="260.6" y="224.3">68</text>
<text x="260.6" y="227.8">77</text>
<text x="267.1" y="222.2">Vss</text>
<text x="267.1" y="225.7">Vss</text>
<text x="355.4" y="222.2">Vcc</text>
<text x="355.4" y="225.7">Vcc</text>
<text x="363.4" y="224.3">69</text>
<text x="363.4" y="227.8">71</text>
<text x="260.6" y="231.4">78</text>
<text x="267.1" y="229.2">Vss</text>
<text x="267.1" y="232.8">Vss</text>
<text x="355.4" y="229.2">Vcc</text>
<text x="355.4" y="232.8">Vcc</text>
<text x="363.4" y="231.4">84</text>
<text x="260.6" y="234.9">85</text>
<text x="260.6" y="238.4">98</text>
<text x="267.1" y="236.3">Vss</text>
<text x="267.1" y="239.8">Vss</text>
<text x="355.4" y="236.3">Vcc</text>
<text x="355.4" y="239.8">Vcc</text>
<text x="363.4" y="234.9">91</text>
<text x="363.4" y="238.4">97</text>
</g>
<g font-size="3.2" fill="#800000">
<text x="66.3" y="116.3">1</text>
<text x="66.3" y="119.9">3</text>
<text x="76.3" y="116.3">2</text>
<text x="76.3" y="119.9">4</text>
<text x="173.9" y="118.1">1</text>
<text x="183.9" y="118.1">2</text>
<text x="66.3" y="123.4">5</text>
<text x="76.3" y="123.4">6</text>
<text x="173.9" y="121.6">3</text>
<text x="173.9" y="125.2">5</text>
<text x="183.9" y="121.6">4</text>
<text x="183.9" y="125.2">6</text>
<text x="66.3" y="126.9">7</text>
<text x="66.3" y="130.5">9</text>
<text x="74.3" y="130.5">10</text>
<text x="76.3" y="126.9">8</text>
<text x="173.9" y="128.7">7</text>
<text x="183.9" y="128.7">8</text>
<text x="66.3" y="134">11</text>
<text x="66.3" y="137.5">13</text>
<text x="74.3" y="134">12</text>
<text x="74.3" y="137.5">14</text>
<text x="173.9" y="132.2">9</text>
<text x="173.9" y="135.7">11</text>
<text x="181.9" y="132.2">10</text>
<text x="181.9" y="135.7">12</text>
<text x="66.3" y="141">15</text>
<text x="74.3" y="141">16</text>
<text x="173.9" y="139.3">13</text>
<text x="173.9" y="142.8">15</text>
<text x="181.9" y="139.3">14</text>
<text x="181.9" y="142.8">16</text>
<text x="66.3" y="144.6">17</text>
<text x="66.3" y="148.1">19</text>
<text x="74.3" y="144.6">18</text>
<text x="74.3" y="148.1">20</text>
<text x="173.9" y="146.3">17</text>
<text x="173.9" y="149.9">19</text>
<text x="181.9" y="146.3">18</text>
<text x="181.9" y="149.9">20</text>
<text x="66.3" y="151.6">21</text>
<text x="66.3" y="155.2">23</text>
<text x="74.3" y="151.6">22</text>
<text x="74.3" y="155.2">24</text>
<text x="173.9" y="153.4">21</text>
<text x="181.9" y="153.4">22</text>
<text x="66.3" y="158.7">25</text>
<text x="74.3" y="158.7">26</text>
<text x="173.9" y="156.9">23</text>
<text x="173.9" y="160.4">25</text>
<text x="181.9" y="156.9">24</text>
<text x="181.9" y="160.4">26</text>
<text x="66.3" y="162.2">27</text>
<text x="66.3" y="165.7">29</text>
<text x="74.3" y="162.2">28</text>
<text x="74.3" y="165.7">30</text>
<text x="173.9" y="164">27</text>
<text x="173.9" y="167.5">29</text>
<text x="181.9" y="164">28</text>
<text x="181.9" y="167.5">30</text>
<text x="66.3" y="169.3">31</text>
<text x="66.3" y="172.8">33</text>
<text x="74.3" y="169.3">32</text>
<text x="74.3" y="172.8">34</text>
<text x="173.9" y="171">31</text>
<text x="181.9" y="171">32</text>
<text x="66.3" y="176.3">35</text>
<text x="66.3" y="179.8">37</text>
<text x="74.3" y="176.3">36</text>
<text x="74.3" y="179.8">38</text>
<text x="173.9" y="174.6">33</text>
<text x="173.9" y="178.1">35</text>
<text x="181.9" y="174.6">34</text>
<text x="181.9" y="178.1">36</text>
<text x="66.3" y="183.4">39</text>
<text x="74.3" y="183.4">40</text>
<text x="173.9" y="181.6">37</text>
<text x="173.9" y="185.1">39</text>
<text x="181.9" y="181.6">38</text>
<text x="181.9" y="185.1">40</text>
</g>
</svg>
